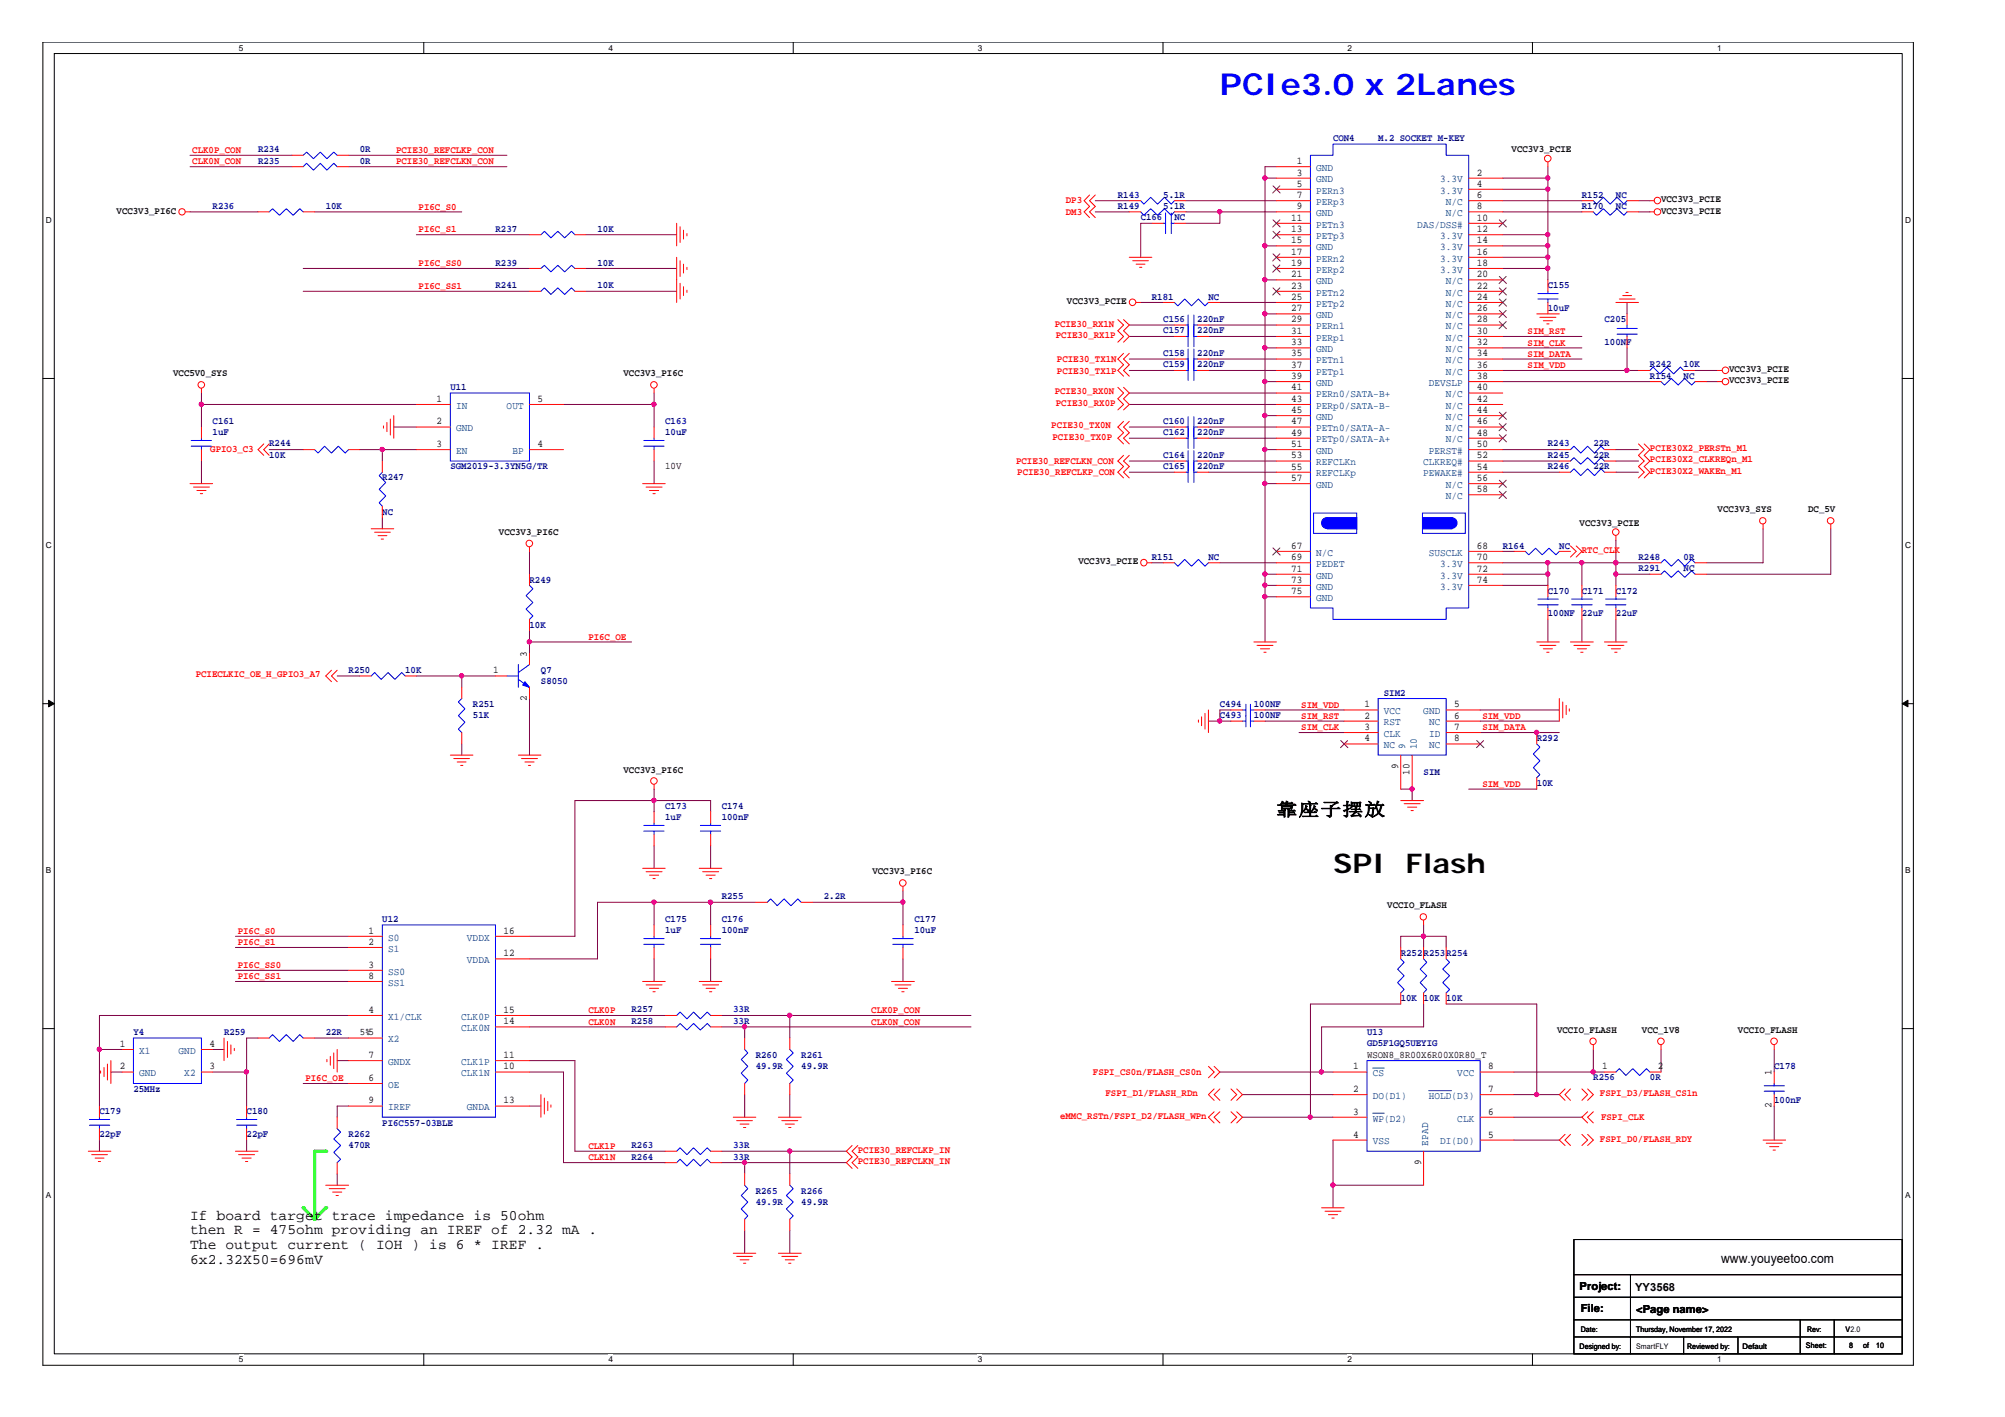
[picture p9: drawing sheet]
<svg xmlns="http://www.w3.org/2000/svg" width="297mm" height="210mm" viewBox="0 0 297 210" stroke-linecap="round" stroke-linejoin="round" font-family="sans-serif">
<path d="M6.3 6.2h277.2v196h-277.1zM8 7.9h273.8v192.6h-273.8z" fill="none" stroke="#000" stroke-width=".15"/>
<g fill="#fff">
<path d="M35.4 6.4h.6v1.4h-.6z"/>
<path d="M35.4 200.7h.6v1.4h-.6z"/>
</g>
<path d="M62.8 6.2v1.7M62.8 200.5v1.7" fill="none" stroke="#000" stroke-width=".15"/>
<g fill="#fff">
<path d="M90.1 6.4h.7v1.4h-.7z"/>
<path d="M90.1 200.7h.7v1.4h-.7z"/>
</g>
<path d="M117.5 6.2v1.7M117.5 200.5v1.7" fill="none" stroke="#000" stroke-width=".15"/>
<g fill="#fff">
<path d="M144.9 6.4h.6v1.4h-.6z"/>
<path d="M144.9 200.7h.6v1.4h-.6z"/>
</g>
<path d="M172.3 6.2v1.7M172.3 200.5v1.7" fill="none" stroke="#000" stroke-width=".15"/>
<g fill="#fff">
<path d="M199.6 6.4h.7v1.4h-.7z"/>
<path d="M199.6 200.7h.7v1.4h-.7z"/>
</g>
<path d="M227 6.2v1.7M227 200.5v1.7" fill="none" stroke="#000" stroke-width=".15"/>
<g fill="#fff">
<path d="M254.4 6.4h.6v1.4h-.6z"/>
<path d="M254.4 200.7h.6v1.4h-.6z"/>
<path d="M6.8 31.9h.8v1.4h-.8z"/>
<path d="M282.2 31.9h.9v1.4h-.9z"/>
<path d="M6.8 80.1h.8v1.4h-.8z"/>
<path d="M282.2 80.1h.9v1.4h-.9z"/>
</g>
<path d="M6.3 56.1h1.7M281.8 56.1h1.7" fill="none" stroke="#000" stroke-width=".15"/>
<g fill="#fff">
<path d="M6.8 128.2h.7v1.4h-.7z"/>
<path d="M282.2 128.2h.8v1.4h-.8z"/>
</g>
<path d="M6.3 104.2h1.7M281.8 104.2h1.7" fill="none" stroke="#000" stroke-width=".15"/>
<path d="M7.2 103.7l.8 .5-.8 .5zM281.8 104.2l.9-.5v1z" fill="#000" stroke="#000" stroke-width=".15"/>
<g fill="#fff">
<path d="M6.8 176.4h.7v1.4h-.7z"/>
<path d="M282.2 176.4h.8v1.4h-.8z"/>
</g>
<path d="M6.3 152.4h1.7M281.8 152.4h1.7" fill="none" stroke="#000" stroke-width=".15"/>
<path d="M46.6 170.5h1.7" fill="none" stroke="#0f0" stroke-width=".47" stroke-dasharray="22.4 22.4"/>
<circle cx="48.3" cy="170.5" r=".23" fill="#0f0" stroke-dasharray="22.4 22.4"/>
<path d="M46.6 170.5v10.1" fill="none" stroke="#0f0" stroke-width=".47" stroke-dasharray="22.4 22.4"/>
<circle cx="46.6" cy="180.6" r=".23" fill="#0f0" stroke-dasharray="22.4 22.4"/>
<path d="M46.6 180.6l1.7-1.7" fill="none" stroke="#0f0" stroke-width=".47" stroke-dasharray="22.4 22.4"/>
<circle cx="48.3" cy="178.9" r=".23" fill="#0f0" stroke-dasharray="22.4 22.4"/>
<path d="M46.6 180.6l-1.7-1.7" fill="none" stroke="#0f0" stroke-width=".47" stroke-dasharray="22.4 22.4"/>
<circle cx="44.9" cy="178.9" r=".23" fill="#0f0" stroke-dasharray="22.4 22.4"/>
<g fill="none" stroke="#800040" stroke-width=".15">
<path d="M28.2 24.7h15.1M28.2 23h15.1M28.2 31.4h10M44.9 39.8h33.5M46.6 31.4h21.8M51.6 23h23.5M51.6 24.7h23.5M61.7 34.8h16.7M86.8 39.8h13.4M86.8 34.8h13.4M162.3 29.7h5M162.3 31.4h5"/>
<path d="M170.6 33.1h-1.6v5M175.7 31.4h5M175.7 29.7h13.4M180.7 31.4v1.7h-5M180.7 31.4h8.4M187.4 26.4h1.7M187.4 36.4h1.7M187.4 26.4v10M187.4 36.4v5.1M189.1 24.7h-1.7v1.7M222.6 39.8h6.7M222.6 38.1h6.7"/>
<path d="M222.6 36.4h6.7M222.6 34.8h6.7M222.6 26.4h6.7M222.6 28h6.7M222.6 29.7h11.8M222.6 31.4h11.8M229.3 24.7v1.7M229.3 38.1v1.7M229.3 36.4v1.7M229.3 34.8v1.6M229.3 26.4v1.6M229.3 28v6.8"/>
<path d="M229.3 39.8v1.7M242.7 29.7h1.7M242.7 31.4h1.7M29.8 59.9v3.4M29.8 58.2v1.7M29.8 59.9h31.9M44.9 43.2h33.5M83.5 59.9h13.4M86.8 43.2h13.4M96.9 59.9v3.4M96.9 58.2v1.7M167.3 59.9h21.8"/>
<path d="M167.3 58.2h21.8M167.3 54.9h6.7M167.3 53.2h6.7M167.3 49.8h6.7M167.3 48.1h6.7M169 44.8h3.3M179 49.8h10.1M179 48.1h10.1M179 53.2h10.1M179 54.9h10.1M180.7 44.8h8.4M187.4 41.5h1.7"/>
<path d="M187.4 46.5h1.7M187.4 51.5h1.7M187.4 56.5h1.7M187.4 41.5v5M187.4 46.5v5M187.4 51.5v5M187.4 56.5v5.1M222.6 53.2h11.8M222.6 51.5h11.8M222.6 49.8h11.8M222.6 54.9h18.4M222.6 56.5h21.8"/>
<path d="M241 54.9h1.7M241 51.5v3.4M241 44.8v1.7M251.1 54.9h3.4M252.8 56.5h1.7M29.8 68.3v3.3M39.9 66.6h5M53.3 66.6h3.3M56.6 66.6h5.1M56.6 76.7v1.6M56.6 66.6v1.7M58.3 63.3h3.4"/>
<path d="M96.9 68.3v3.3M167.3 64.9h6.7M167.3 63.3h6.7M167.3 69.9h6.7M167.3 68.3h6.7M179 69.9h10.1M179 68.3h10.1M179 63.3h10.1M179 64.9h10.1M187.4 61.6h1.7M187.4 66.6h1.7M187.4 71.6h1.7"/>
<path d="M187.4 61.6v5M187.4 66.6v5M187.4 71.6v13.5M222.6 69.9h8.4M222.6 68.3h8.4M222.6 66.6h8.4M239.4 68.3h3.3M239.4 69.9h3.3M239.4 66.6h3.3M261.2 78.3v5.1h-8.4M271.2 78.3v6.8h-18.4M78.4 81.7v3.4"/>
<path d="M78.4 93.4v1.7M78.4 95.1v1.7M78.4 95.1h15.2M170.6 83.4h1.7M180.7 83.4h8.4M187.4 85.1h1.7M187.4 86.7h1.7M187.4 88.4h1.7M187.4 85.1v1.6M187.4 86.7v1.7M187.4 88.4v6.7M222.6 85.1h6.7"/>
<path d="M222.6 83.4h6.7M222.6 81.7h1.7M229.3 83.4v1.7M229.3 85.1v1.6h-6.7M229.3 91.8v3.3M229.3 83.4h5.1M234.4 83.4h5M234.4 91.8v3.3M234.4 83.4v3.3M239.4 80v3.4M239.4 91.8v3.3M239.4 85.1v1.6"/>
<path d="M239.4 83.4v1.7M239.4 83.4h5M239.4 85.1h5M50 100.1h3.3M61.7 100.1h6.7M68.4 110.2v1.7M68.4 100.1v1.7M68.4 100.1h5M78.4 103.5v8.4M96.9 116.9v1.7M96.9 118.6v1.6M96.9 118.6h-11.7v20.1h-6.8"/>
<path d="M96.9 118.6h8.4v1.6M179 106.8h3.4M182.4 105.2h-1.7v1.6M187.4 106.8h11.7M187.4 105.2h11.7M192.4 108.5h6.7M207.5 116.9h1.7v1.7M217.6 116.9h10.1M219.3 108.5h11.7M219.3 106.8h11.7M219.3 105.2h11.7M34.9 138.7h16.7"/>
<path d="M96.9 125.3v3.3M96.9 133.7v3.3M96.9 133.7h-8.4v8.3h-10.1M96.9 133.7h8.4M105.3 133.7h6.7M105.3 125.3v3.3M105.3 133.7v3.3M120.4 133.7h13.4v3.3M133.8 132v1.7M210.9 138.7h3.3v1.6M210.9 137v1.7M210.9 138.7v1.6"/>
<path d="M210.9 138.7h-3.4v1.6M14.7 155.5v8.3M14.7 155.5h3.4M16.4 158.8h1.7M31.5 158.8h5M31.5 155.5h1.7M34.9 140.3h16.7M34.9 143.7h16.7M34.9 145.4h16.7M36.5 158.8v5M38.2 153.8h-1.7v5M46.6 153.8h5"/>
<path d="M50 157.1h1.6M51.6 150.4h-36.9v5.1M78.4 150.4h20.2M78.4 152.1h20.2M78.4 158.8h5.1v13.4h15.1M78.4 157.1h6.8v13.4h13.4M96.9 142v3.4M105.3 142v3.4M106.9 150.4h10.1M106.9 152.1h3.4M110.3 152.1v1.7M110.3 152.1h33.5"/>
<path d="M117 150.4v3.4M117 150.4h26.8M133.8 142v3.4M180.7 158.8h15.1M195.8 158.8h1.7M207.5 148.7h-13.4v16.8M210.9 148.7v3.4h-15.1v6.7M214.2 148.7h13.5v13.5M224.3 158.8h11.8M236.1 158.8h1.6M236.1 155.5v3.3M246.1 155.5v3.3"/>
<path d="M262.8 155.5v3.3M14.7 168.9v1.6M36.5 168.9v1.6M44.9 160.5h6.7M50 173.9v1.7M51.6 163.8h-1.6v1.7M78.4 163.8h1.7M106.9 170.5h10.1M106.9 172.2h3.4M110.3 172.2v1.7M110.3 162.2v3.3M110.3 172.2h15.1"/>
<path d="M117 170.5v3.4M117 162.2v3.3M117 170.5h8.4M184.1 162.2h13.4M184.1 165.5h10M194.1 165.5h3.4M197.5 168.9v10M197.5 175.6h13.4M224.3 162.2h3.4M224.3 165.5h10.1M224.3 168.9h6.7M227.7 162.2h3.3"/>
<path d="M262.8 163.8v5.1M110.3 182.3v3.3M117 182.3v3.3"/>
</g>
<g fill="#f0f" stroke="#f0f" stroke-width=".15">
<circle cx="96.9" cy="59.9" r=".32"/>
<circle cx="29.8" cy="59.9" r=".32"/>
<circle cx="56.6" cy="66.6" r=".32"/>
<circle cx="96.9" cy="118.6" r=".32"/>
<circle cx="14.7" cy="155.4" r=".32"/>
<circle cx="36.5" cy="158.8" r=".32"/>
<circle cx="78.4" cy="95.1" r=".32"/>
<circle cx="133.7" cy="133.6" r=".32"/>
<circle cx="105.3" cy="133.6" r=".32"/>
<circle cx="96.9" cy="133.6" r=".32"/>
<circle cx="68.4" cy="100.1" r=".32"/>
<circle cx="110.3" cy="152.1" r=".32"/>
<circle cx="117" cy="150.4" r=".32"/>
<circle cx="117" cy="170.5" r=".32"/>
<circle cx="110.3" cy="172.2" r=".32"/>
<circle cx="229.3" cy="39.7" r=".32"/>
<circle cx="229.3" cy="38.1" r=".32"/>
<circle cx="229.3" cy="36.4" r=".32"/>
<circle cx="229.3" cy="34.7" r=".32"/>
<circle cx="229.3" cy="26.4" r=".32"/>
<circle cx="229.3" cy="28" r=".32"/>
<circle cx="229.3" cy="85" r=".32"/>
<circle cx="187.4" cy="26.4" r=".32"/>
<circle cx="187.4" cy="41.4" r=".32"/>
<circle cx="187.4" cy="36.4" r=".32"/>
<circle cx="187.4" cy="46.5" r=".32"/>
<circle cx="187.4" cy="51.5" r=".32"/>
<circle cx="187.4" cy="56.5" r=".32"/>
<circle cx="187.4" cy="66.6" r=".32"/>
<circle cx="187.4" cy="61.5" r=".32"/>
<circle cx="187.4" cy="85" r=".32"/>
<circle cx="187.4" cy="71.6" r=".32"/>
<circle cx="187.4" cy="88.4" r=".32"/>
<circle cx="187.4" cy="86.7" r=".32"/>
<circle cx="197.5" cy="175.5" r=".32"/>
<circle cx="194.1" cy="165.5" r=".32"/>
<circle cx="236" cy="158.8" r=".32"/>
<circle cx="195.8" cy="158.8" r=".32"/>
<circle cx="227.6" cy="162.1" r=".32"/>
<circle cx="210.9" cy="138.7" r=".32"/>
<circle cx="239.4" cy="83.3" r=".32"/>
<circle cx="234.3" cy="83.3" r=".32"/>
<circle cx="239.4" cy="85" r=".32"/>
<circle cx="227.6" cy="108.5" r=".32"/>
<circle cx="180.7" cy="106.8" r=".32"/>
<circle cx="209.2" cy="116.9" r=".32"/>
<circle cx="241" cy="54.9" r=".32"/>
<circle cx="180.7" cy="31.4" r=".32"/>
<circle cx="229.3" cy="83.3" r=".32"/>
</g>
<g fill="none" stroke="#f00" stroke-width=".15">
<path d="M27.5 31.4h.7M38.2 31.4h1.7M43.3 23h1.6M43.3 24.7h1.6M44.9 31.4h1.7M50 23h1.6M50 24.7h1.6M78.4 34.8h1.7M78.4 39.8h1.7M85.2 34.8h1.6M85.2 39.8h1.6M100.2 38.1v6.7"/>
<path d="M100.2 33.1v3.3M100.8 38.6v2.4M100.8 33.6v2.3M101.3 39.1v1.3M101.3 34.1v1.3M101.8 39.6v.3M101.8 34.6v.3M161.4 28.9l-.8 .8 .8 .9-.8 .8 .8 .8M162.3 28.9l-.9 .8 .9 .9-.9 .8 .9 .8M167.3 38.1h3.3M167.3 29.7h1.7M167.3 31.4h1.7"/>
<path d="M167.8 38.6h2.3M168.3 39.1h1.3M168.8 39.6h.4M170.6 33.1h1.7M174 33.1h1.7M174 29.7h1.7M174 31.4h1.7M189.1 24.7h5M189.1 26.4h5M189.1 28h5M189.1 29.7h5M189.1 31.4h5"/>
<path d="M189.1 33.1h5M189.1 34.8h5M189.1 36.4h5M189.1 38.1h5M189.1 39.8h5M217.6 26.4h5M217.6 28h5M217.6 29.7h5M217.6 31.4h5M217.6 33.1h5M217.6 34.8h5M217.6 36.4h5"/>
<path d="M217.6 38.1h5M217.6 39.8h5M229.3 24v.7M234.4 29.7h1.7M234.4 31.4h1.7M241 29.7h1.7M241 31.4h1.7M244.4 29.7h.7M244.4 31.4h.7M29.8 57.5v.7M61.7 59.9h5M78.4 59.9h5.1"/>
<path d="M78.4 43.2h1.7M85.2 43.2h1.6M96.9 57.5v.7M100.8 42v2.3M101.3 42.5v1.3M101.8 43v.3M165.6 57.4l.9 .8-.9 .9 .9 .8-.9 .8M165.6 47.3l.9 .8-.9 .9 .9 .8-.9 .9M166.5 57.4l.8 .8-.8 .9 .8 .8-.8 .8M166.5 47.3l.8 .8-.8 .9 .8 .8-.8 .9M166.5 52.3l-.9 .9 .9 .8-.9 .9 .9 .8M167.3 52.3l-.8 .9 .8 .8-.8 .9 .8 .8"/>
<path d="M168.3 44.8h.7M172.3 44.8h1.7M174 53.2h1.7M174 54.9h1.7M174 48.1h1.7M174 49.8h1.7M177.4 53.2h1.6M177.4 54.9h1.6M177.4 48.1h1.6M177.4 49.8h1.6M179 44.8h1.7M189.1 41.5h5"/>
<path d="M189.1 43.2h5M189.1 44.8h5M189.1 46.5h5M189.1 48.1h5M189.1 49.8h5M189.1 51.5h5M189.1 53.2h5M189.1 54.9h5M189.1 56.5h5M189.1 58.2h5M189.1 59.9h5M217.6 51.5h5"/>
<path d="M217.6 53.2h5M217.6 54.9h5M217.6 56.5h5M217.6 58.2h5M217.6 59.9h5M217.6 41.5h5M217.6 43.2h5M217.6 44.8h5M217.6 46.5h5M217.6 48.1h5M217.6 49.8h5M227.7 46.5h3.3"/>
<path d="M228.1 47h2.4M228.6 47.5h1.4M229.2 48h.3M229.3 41.5v1.7M229.3 44.8v1.7M239.4 44.8h3.3M239.9 44.3h2.3M240.4 43.8h1.3M240.9 43.3h.3M241 49.8v1.7M241 46.5v1.6M242.7 54.9h1.7"/>
<path d="M244.4 56.5h1.7M249.4 54.9h1.7M251.1 56.5h1.7M254.5 54.9h.6M254.5 56.5h.6M28.2 71.6h3.3M28.7 72.2h2.3M29.2 72.7h1.3M29.7 73.1h.3M29.8 63.3v1.6M29.8 66.6v1.7M39.1 65.8l-.9 .8 .9 .9"/>
<path d="M39.9 65.8l-.8 .8 .8 .9M44.9 66.6h1.7M51.6 66.6h1.7M55 78.3h3.3M55.5 78.8h2.3M56 79.3h1.3M56.5 79.9h.3M56.6 68.3v1.6M56.6 75v1.7M56.8 63.1v.3M57.3 62.6v1.3M57.8 62.1v2.3"/>
<path d="M58.3 61.6v3.3M61.7 63.3h5M61.7 66.6h5M78.4 66.6h5.1M95.2 71.6h3.4M95.7 72.2h2.4M96.2 72.7h1.4M96.7 73.1h.4M96.9 63.3v1.6M96.9 66.6v1.7M166.5 62.4l-.9 .9 .9 .8-.9 .8 .9 .9M166.5 67.5l-.9 .8 .9 .8-.9 .8 .9 .9"/>
<path d="M167.3 62.4l-.8 .9 .8 .8-.8 .8 .8 .9M167.3 67.5l-.8 .8 .8 .8-.8 .8 .8 .9M174 68.3h1.7M174 69.9h1.7M174 63.3h1.7M174 64.9h1.7M177.4 68.3h1.6M177.4 69.9h1.6M177.4 63.3h1.6M177.4 64.9h1.6M189.1 61.6h5M189.1 63.3h5"/>
<path d="M189.1 64.9h5M189.1 66.6h5M189.1 68.3h5M189.1 69.9h5M189.1 71.6h5M217.6 61.6h5M217.6 63.3h5M217.6 64.9h5M217.6 66.6h5M217.6 68.3h5M217.6 69.9h5M217.6 71.6h5"/>
<path d="M217.6 73.3h5M231 66.6h1.7M231 68.3h1.7M231 69.9h1.7M237.7 66.6h1.7M237.7 68.3h1.7M237.7 69.9h1.7M239.4 79.3v.7M242.7 65.8l.9 .8-.9 .9 .9 .8-.9 .8 .9 .8-.9 .9M243.6 65.8l.8 .8-.8 .9 .8 .8-.8 .8 .8 .8-.8 .9M261.2 77.7v.6M271.2 77.7v.6"/>
<path d="M49.1 99.3l-.8 .8 .8 .9M50 99.3l-.9 .8 .9 .9M78.4 81v.7M78.4 96.8v1.6M78.4 85.1v1.6M78.4 91.8v1.6M170 83.4h.6M172.3 83.4h1.7M179 83.4h1.7M185.8 95.1h3.3M186.2 95.6h2.4M186.7 96.1h1.4"/>
<path d="M187.2 96.6h.4M189.1 81.7h5M189.1 83.4h5M189.1 85.1h5M189.1 86.7h5M189.1 88.4h5M217.6 81.7h5M217.6 83.4h5M217.6 85.1h5M217.6 86.7h5M224.3 81.7h1.7M227.7 95.1h3.3"/>
<path d="M228.1 95.6h2.4M228.6 96.1h1.4M229.2 96.6h.3M229.3 86.7v1.7M229.3 90.1v1.7M231 81.7h1.7M232.7 80.9l.8 .8-.8 .8M232.7 95.1h3.4M233.2 95.6h2.3M233.5 80.9l.9 .8-.9 .8M233.7 96.1h1.3M234.2 96.6h.3"/>
<path d="M234.4 86.7v1.7M234.4 90.1v1.7M237.7 95.1h3.3M238.2 95.6h2.4M238.7 96.1h1.4M239.2 96.6h.4M239.4 86.7v1.7M239.4 90.1v1.7M244.4 85.1h1.7M244.4 83.4h1.7M251.1 85.1h1.7M251.1 83.4h1.7"/>
<path d="M53.3 100.1h1.7M60 100.1h1.7M66.7 111.9h3.4M67.2 112.4h2.4M67.7 112.9h1.3M68.2 113.4h.4M68.4 101.8v1.7M68.4 108.5v1.7M73.4 100.1h1.7M76.8 111.9h3.3M77.3 112.4h2.3M77.8 112.9h1.3"/>
<path d="M78.3 113.4h.3M78.4 101.8v1.7M96.9 116.2v.7M177.5 106.7v.3M178 106.2v1.3M178.5 105.7v2.3M179 105.2v3.3M182.4 106.8h1.7M182.4 105.2h1.7M185.8 106.8h1.6M185.8 105.2h1.6M199.1 105.2h5.1"/>
<path d="M199.1 106.8h5.1M199.1 108.5h5.1M199.1 110.2h5.1M207.5 118.6h3.4M207.5 111.9v5M208 119.1h2.4M208.5 119.6h1.4M209.2 111.9v5M214.2 105.2h5.1M214.2 106.8h5.1M214.2 108.5h5.1M214.2 110.2h5.1"/>
<path d="M227.7 108.5v1.7M227.7 115.2v1.7M231 103.5v3.3M231.5 104v2.4M232 104.5v1.3M232.5 105v.3M51.6 138.7h5M73.4 138.7h5M95.2 128.6h3.4M95.7 129.1h2.4M96.2 129.6h1.4M96.7 130.1h.4"/>
<path d="M96.9 120.2v1.7M96.9 123.6v1.7M96.9 137v1.7M103.6 128.6h3.3M104.1 129.1h2.4M104.6 129.6h1.4M105.1 130.1h.4M105.3 120.2v1.7M105.3 123.6v1.7M105.3 137v1.7M112 133.7h1.7M118.7 133.7h1.7"/>
<path d="M133.8 131.3v.7M133.8 137v1.7M209 120.1h.4M210.9 136.3v.7M14.9 158.6v.4M15.4 158.1v1.4M15.9 157.6v2.4M16.4 157.1v3.4M18.1 155.5h1.7M18.1 158.8h1.7M29.8 158.8h1.7M29.8 155.5h1.7"/>
<path d="M33.2 153.8v3.3M33.7 154.3v2.3M34.2 154.8v1.3M34.7 155.3v.3M38.2 153.8h1.7M44.9 153.8h1.7M48.4 156.9v.4M48.9 156.5v1.3M49.4 156v2.3M50 155.5v3.3M51.6 140.3h5M51.6 143.7h5"/>
<path d="M51.6 150.4h5M51.6 153.8h5M51.6 157.1h5M51.6 145.4h5M73.4 158.8h5M73.4 157.1h5M73.4 142h5M73.4 150.4h5M73.4 152.1h5M95.2 145.4h3.4M95.7 145.9h2.4M96.2 146.4h1.4"/>
<path d="M96.7 146.9h.4M96.9 140.3v1.7M98.6 150.4h1.6M98.6 152.1h1.6M103.6 145.4h3.3M104.1 145.9h2.4M104.6 146.4h1.4M105.1 146.9h.4M105.3 140.3v1.7M105.3 150.4h1.6M105.3 152.1h1.6M110.3 153.8v1.7"/>
<path d="M117 153.8v1.7M132.1 145.4h3.4M132.6 145.9h2.4M133.1 146.4h1.4M133.6 146.9h.3M133.8 140.3v1.7M179 158l.9 .8-.9 .9M179.9 158l.8 .8-.8 .9M197.5 158.8h5M207.5 140.3v1.7M207.5 147.1v1.6M210.9 140.3v1.7"/>
<path d="M210.9 147.1v1.6M214.2 140.3v1.7M214.2 147.1v1.6M219.3 158.8h5M236.1 154.8v.7M237.7 158.8h1.7M244.4 158.8h1.7M246.1 154.8v.7M262.8 154.8v.7M262.8 158.8v1.7M13.1 170.5h3.3M13.6 171h2.3"/>
<path d="M14.1 171.5h1.3M14.6 172.1h.3M14.7 163.8v1.7M14.7 167.2v1.7M34.9 170.5h3.3M35.3 171h2.4M35.9 171.5h1.3M36.4 172.1h.3M36.5 163.8v1.7M36.5 167.2v1.7M48.3 175.6h3.3M48.8 176.1h2.3"/>
<path d="M49.3 176.6h1.3M49.8 177.1h.3M50 165.5v1.7M50 172.2v1.7M51.6 160.5h5M51.6 163.8h5M73.4 163.8h5M80.1 162.2v3.3M80.6 162.7v2.3M81.2 163.2v1.3M81.6 163.7v.3M98.6 172.2h1.6"/>
<path d="M98.6 170.5h1.6M105.3 172.2h1.6M105.3 170.5h1.6M108.6 165.5h3.4M109.1 166h2.4M109.6 166.5h1.4M110.2 167h.3M110.3 173.9v1.7M110.3 160.5v1.7M115.3 165.5h3.4M115.8 166h2.4M116.3 166.5h1.4"/>
<path d="M116.8 167h.4M117 173.9v1.7M117 160.5v1.7M126.2 169.7l-.8 .8 .8 .9-.8 .8 .8 .9M127.1 169.7l-.9 .8 .9 .9-.9 .8 .9 .9M179.9 161.3l-.9 .9 .9 .8M179.9 164.7l-.9 .8 .9 .8M180.7 161.3l-.8 .9 .8 .8M180.7 164.7l-.8 .8 .8 .8M182.4 161.3l.8 .9-.8 .8M182.4 164.7l.8 .8-.8 .8M183.2 161.3l.9 .9-.9 .8"/>
<path d="M183.2 164.7l.9 .8-.9 .8M195.8 178.9h3.3M196.3 179.4h2.4M196.8 179.9h1.4M197.5 165.5h5M197.5 168.9h5M197.5 162.2h5M210.9 170.5v5.1M219.3 168.9h5M219.3 165.5h5M219.3 162.2h5M231.9 161.3l-.9 .9 .9 .8"/>
<path d="M231.9 168l-.9 .9 .9 .8M232.7 161.3l-.8 .9 .8 .8M232.7 168l-.8 .9 .8 .8M234.4 161.3l.8 .9-.8 .8M234.4 168l.8 .9-.8 .8M235.2 161.3l.9 .9-.9 .8M235.2 168l.9 .9-.9 .8M235.2 164.7l-.8 .8 .8 .8M236.1 164.7l-.9 .8 .9 .8M261.2 168.9h3.3M261.7 169.3h2.3M262.2 169.9h1.3"/>
<path d="M262.7 170.4h.3M262.8 162.2v1.6M108.6 185.6h3.4M109.1 186.1h2.4M109.6 186.6h1.4M110.2 187.1h.3M110.3 180.6v1.7M115.3 185.6h3.4M115.8 186.1h2.4M116.3 186.6h1.4M116.8 187.1h.4M117 180.6v1.7"/>
<path d="M197.3 180.4h.4"/>
<circle cx="27" cy="31.4" r=".47"/>
<circle cx="229.3" cy="23.5" r=".49"/>
<circle cx="245.6" cy="29.7" r=".49"/>
<circle cx="245.6" cy="31.4" r=".48"/>
<circle cx="29.8" cy="57" r=".49"/>
<circle cx="96.9" cy="57" r=".49"/>
<circle cx="167.8" cy="44.8" r=".49"/>
<circle cx="255.6" cy="54.9" r=".49"/>
<circle cx="255.6" cy="56.5" r=".48"/>
<circle cx="239.4" cy="78.8" r=".49"/>
<circle cx="261.1" cy="77.1" r=".47"/>
<circle cx="271.2" cy="77.1" r=".48"/>
<circle cx="78.4" cy="80.5" r=".49"/>
<circle cx="169.4" cy="83.3" r=".48"/>
<circle cx="96.9" cy="115.7" r=".49"/>
<circle cx="133.8" cy="130.8" r=".49"/>
<circle cx="210.9" cy="135.8" r=".47"/>
<circle cx="236" cy="154.3" r=".48"/>
<circle cx="246.1" cy="154.3" r=".49"/>
<circle cx="262.8" cy="154.3" r=".49"/>
</g>
<path d="M233.2 183.6h48.6v16.9h-48.6zM233.2 188.8h48.6M233.2 192.2h48.6M233.2 195.5h48.6M233.2 198h48.6M241.6 188.8v11.7M249.4 198v2.5M257.5 198v2.5M266.7 195.5v5M271.7 195.5v5" fill="none" stroke="#000" stroke-width=".15"/>
<g fill="none" stroke="#00f" stroke-width=".15">
<path d="M39.9 31.4l.5-.5 1 1 1-1 1 1 1-1 .5 .5M44.9 23l.5-.5 1 1 1.1-1 .9 1 1-1 .6 .5M44.9 24.7l.5-.5 1 1 1.1-1 .9 1 1-1 .6 .5M80.1 34.8l.5-.5 1 .9 1-.9 1.1 .9 1-.9 .5 .5M80.1 39.8l.5-.5 1 1 1-1 1.1 1 1-1 .5 .5M169 29.7l.5 .5 1-1 1 1 1-1 1 1 .5-.5M169 31.4l.5 .5 1-1 1 1 1-1 1 1 .5-.5M172.3 33.1h.4M172.7 31.6v3M173.5 31.6v3M173.5 33.1h.5M194.1 23h3.4v-1.6h16.7v1.6h3.4v67.1h-3.4v1.7h-16.7v-1.7h-3.4z"/>
<path d="M236.1 29.7l.4 .5 1-1 1 1 1.1-1 1 1 .4-.5M236.1 31.4l.4 .5 1-1 1 1 1.1-1 1 1 .4-.5M66.7 58.2h11.7v10.1h-11.7zM80.1 43.2l.5-.6 1 1 1-1 1.1 1 1-1 .5 .6M174 44.8l.5 .5 1-1 1 1 1-1 1 1 .5-.5M175.7 53.2h.3M175.7 54.9h.3M175.7 48.1h.3M175.7 49.8h.3M176 51.7v3M176 53.4v3M176 46.7v3"/>
<path d="M176 48.3v3.1M176.9 51.7v3M176.9 53.4v3M176.9 46.7v3M176.9 48.3v3.1M176.9 53.2h.5M176.9 54.9h.5M176.9 48.1h.5M176.9 49.8h.5M227.8 44.3h3M227.8 43.5h3M229.3 43.2v.3"/>
<path d="M229.3 44.3v.5M239.6 48.7h3M239.6 49.5h3M241 49.5v.3M241 48.1v.6M244.4 54.9l.5-.5 1 1 1-1 1 1 1.1-1 .4 .5M246.1 56.5l.5 .5 1-.9 1 .9 1-.9 1 .9 .5-.5M28.3 66.1h3M28.3 65.2h3M29.8 64.9v.3M29.8 66.1v.5M46.6 66.6l.5 .5 1-1 1 1 1-1 1 1 .5-.5"/>
<path d="M56.6 69.9l-.4 .6 .9 1-.9 1 .9 1-.9 1 .4 .5M95.4 66.1h3M95.4 65.2h3M96.9 64.9v.3M96.9 66.1v.5M175.7 68.3h.3M175.7 69.9h.3M175.7 63.3h.3M175.7 64.9h.3M176 66.8v3M176 68.5v3M176 61.7v3"/>
<path d="M176 63.4v3M176.9 66.8v3M176.9 68.5v3M176.9 61.7v3M176.9 63.4v3M176.9 68.3h.5M176.9 69.9h.5M176.9 63.3h.5M176.9 64.9h.5M194.6 76h6.4v3h-6.4zM210.7 76h6.4v3h-6.4zM232.7 66.6l.5-.5 1 1 1-1 1 1 1-1 .5 .5"/>
<path d="M232.7 68.3l.5-.5 1 1 1-1 1 1 1-1 .5 .5M232.7 69.9l.5-.5 1 1.1 1-1.1 1 1.1 1-1.1 .5 .5M76.8 98.4v3.4M78.4 98.4l-1.6 1.2M78.4 86.7l.6 .5-1.1 1 1.1 1.1-1.1 .9 1.1 1-.6 .6M174 83.4l.5 .5 1-1 1 1 1-1 1 1 .5-.5M226 81.7l.5 .5 1-1 1 1 1-1 1 1 .5-.5M227.8 89.6h3M227.8 88.7h3M229.3 88.4v.3M229.3 89.6v.5M232.8 89.6h3.1"/>
<path d="M232.8 88.7h3.1M234.4 88.4v.3M234.4 89.6v.5M237.9 89.6h3M237.9 88.7h3M239.4 88.4v.3M239.4 89.6v.5M246.1 85.1l.5-.5 1 .9 1-.9 1 .9 1-.9 .5 .5M246.1 83.4l.5-.5 1 1 1-1 1 1 1-1 .5 .5M55 100.1l.5-.5 1 1 1-1 1 1 1-1 .5 .5M68.4 103.5l-.5 .5 1 1-1 1 1 1-1 1 .5 .5M75.1 100.1h1.7"/>
<path d="M76.8 100.6l1.6 1.2M184.1 106.8h.5M184.1 105.2h.5M184.6 104.3v3.4M185.3 104.3v3.4M185.3 106.8h.5M185.3 105.2h.5M204.2 103.5h10v8.4h-10zM227.7 110.2l.4 .5-.9 1 .9 1-.9 1 .9 1-.4 .5M56.6 137h16.8v28.5h-16.8zM95.4 123.1h3M95.4 122.3h3"/>
<path d="M95.4 139.9h3M95.4 139h3M96.9 121.9v.4M96.9 123.1v.5M96.9 138.7v.3M96.9 139.9v.4M103.8 123.1h3M103.8 122.3h3M103.8 139.9h3M103.8 139h3M105.3 121.9v.4M105.3 123.1v.5"/>
<path d="M105.3 138.7v.3M105.3 139.9v.4M113.7 133.7l.5-.5 .9 1 1.1-1 1 1 1-1 .5 .5M132.2 139.9h3.1M132.2 139h3.1M133.8 138.7v.3M133.8 139.9v.4M19.8 153.8h10v6.7h-10zM39.9 153.8l.5-.5 1 1 1-1 1 1 1-1 .5 .5M100.2 150.4l.6-.5 1 1 .9-1 1.1 1 1-1 .5 .5M100.2 152.1l.6-.5 1 1 .9-1 1.1 1 1-1 .5 .5M110.3 155.5l.5 .5-1 .9 1 1.1-1 1 1 1-.5 .5"/>
<path d="M117 155.5l.5 .5-1 .9 1 1.1-1 1 1 1-.5 .5M202.5 157.1h16.8v13.4h-16.8zM207.5 142l.5 .6-.9 1 .9 .9-.9 1.1 .9 1-.5 .5M210.9 142l.5 .6-1 1 1 .9-1 1.1 1 1-.5 .5M214.2 142l.6 .6-1.1 1 1.1 .9-1.1 1.1 1.1 1-.6 .5M239.4 158.8l.5-.5 1 1 1-1 1 1 1-1 .5 .5M13.3 166.7h3M13.3 165.8h3M14.7 165.5v.3M14.7 166.7v.5M35.1 166.7h3M35.1 165.8h3"/>
<path d="M36.5 165.5v.3M36.5 166.7v.5M50 167.2l.5 .5-1.1 1 1.1 1-1.1 1 1.1 1-.5 .5M100.2 172.2l.6-.5 1 1 .9-1 1.1 1 1-1 .5 .5M100.2 170.5l.6-.5 1 1 .9-1 1.1 1 1-1 .5 .5M110.3 175.6l.5 .5-1 1 1 1-1 1 1 1-.5 .5M117 175.6l.5 .5-1 1 1 1-1 1 1 1-.5 .5M261.4 161.6h3M261.4 160.8h3M262.8 160.5v.3M262.8 161.6v.6"/>
</g>
<g fill="#00f" stroke="#00f" stroke-width=".15">
<path d="M196.6 76.7h4.4v1.6h-4.4z" fill-rule="evenodd"/>
<path d="M210.7 76.7h4.4v1.6h-4.4z" fill-rule="evenodd"/>
<path d="M77.8 101l.6 .8-1-.3z" fill-rule="evenodd"/>
<circle cx="196.6" cy="77.5" r=".82"/>
<circle cx="215.1" cy="77.5" r=".81"/>
</g>
<g fill="none" stroke="#804000" stroke-width=".15">
<path d="M188.6 27.5l1.1 1.1M188.6 32.6l1.1 1M188.6 34.3l1.1 1M188.6 37.6l1.1 1.1M188.6 39.3l1.1 1M189.6 27.5l-1 1.1M189.6 32.6l-1 1M189.6 34.3l-1 1M189.6 37.6l-1 1.1M189.6 39.3l-1 1M222.1 32.6l1.1 1M223.1 32.6l-1 1"/>
<path d="M188.6 42.6l1.1 1.1M189.6 42.6l-1 1.1M222.1 41l1.1 1M222.1 42.6l1.1 1.1M222.1 44.3l1.1 1.1M222.1 46l1.1 1M222.1 47.6l1.1 1.1M223.1 41l-1 1M223.1 42.6l-1 1.1M223.1 44.3l-1 1.1M223.1 46l-1 1M223.1 47.6l-1 1.1"/>
<path d="M222.1 61.1l1.1 1M222.1 62.8l1.1 1M222.1 64.4l1.1 1.1M222.1 71.1l1.1 1.1M222.1 72.8l1.1 1M223.1 61.1l-1 1M223.1 62.8l-1 1M223.1 64.4l-1 1.1M223.1 71.1l-1 1.1M223.1 72.8l-1 1M188.6 81.2l1.1 1M189.6 81.2l-1 1"/>
<path d="M198.6 109.7l1.1 1.1M199.6 109.7l-1 1.1M218.8 109.7l1 1.1M219.8 109.7l-1.1 1.1"/>
</g>
<path d="M203.4 158.2h1.7M203.4 164.9h1.7M211.7 161.6h3.4" fill="none" stroke="#004080" stroke-width=".15"/>
<text font-size="4.5" fill="#00f" x="180.7" y="14.1">PCIe3.0x 2Lanes</text>
<text font-size="4" x="197.5" y="129.3">SPI Flash</text>
<text font-size="2.7" x="189.1" y="120.8">靠座子摆放</text>
<g font-size="2.2">
<text x="28.2" y="180.7">If board target trace impedance is 50ohm</text>
<text x="28.2" y="182.9">then R = 475ohm providing an IREF of 2.32 mA .</text>
<text x="28.2" y="185">The output current ( IOH ) is 6 * IREF .</text>
<text x="28.2" y="187.2">6x2.32X50=696mV</text>
</g>
<text font-size="2" x="255" y="187.1">www.youyeetoo.com</text>
<g font-size="1.7">
<text x="234" y="191">Project:</text>
<text x="242.2" y="191.2">YY3568</text>
<text x="234.2" y="194.4">File:</text>
<text x="242.4" y="194.5">&lt;Page name&gt;</text>
</g>
<g font-size="1.5" fill="#f00">
<text x="28.5" y="22.7">CLK0P_CON</text>
<text x="58.7" y="22.7">PCIE30_REFCLKP_CON</text>
<text x="28.5" y="24.4">CLK0N_CON</text>
<text x="58.7" y="24.4">PCIE30_REFCLKN_CON</text>
<text x="62" y="31">PI6C_S0</text>
<text x="62" y="34.4">PI6C_S1</text>
<text x="157.9" y="30.1">DP3</text>
<text x="157.9" y="31.8">DM3</text>
<text x="62" y="39.4">PI6C_SS0</text>
<text x="62" y="42.8">PI6C_SS1</text>
<text x="156.3" y="48.4">PCIE30_RX1N</text>
<text x="156.4" y="50.1">PCIE30_RX1P</text>
<text x="156.6" y="53.6">PCIE30_TX1N</text>
<text x="226.3" y="52.8">SIM_DATA</text>
<text x="226.3" y="51.2">SIM_CLK</text>
<text x="226.3" y="49.5">SIM_RST</text>
<text x="156.3" y="58.4">PCIE30_RX0N</text>
<text x="156.6" y="55.4">PCIE30_TX1P</text>
<text x="226.3" y="54.5">SIM_VDD</text>
<text x="155.7" y="63.5">PCIE30_TX0N</text>
<text x="155.9" y="65.2">PCIE30_TX0P</text>
<text x="156.4" y="60.1">PCIE30_RX0P</text>
<text x="31.2" y="67">GPIO3_C3</text>
<text x="150.5" y="68.7">PCIE30_REFCLKN_CON</text>
<text x="150.7" y="70.3">PCIE30_REFCLKP_CON</text>
<text x="244.4" y="68.5">PCIE30X2_CLKREQn_M1</text>
<text x="244.4" y="70.2">PCIE30X2_WAKEn_M1</text>
<text x="244.4" y="66.8">PCIE30X2_PERSTn_M1</text>
<text x="234.4" y="81.9">RTC_CLK</text>
<text x="87.2" y="94.8">PI6C_OE</text>
<text x="29" y="100.3">PCIECLKIC_OE_H_GPIO3_A7</text>
<text x="192.8" y="106.5">SIM_RST</text>
<text x="192.8" y="104.8">SIM_VDD</text>
<text x="219.6" y="106.5">SIM_VDD</text>
<text x="192.8" y="108.2">SIM_CLK</text>
<text x="219.6" y="108.2">SIM_DATA</text>
<text x="219.6" y="116.6">SIM_VDD</text>
<text x="35.2" y="138.4">PI6C_S0</text>
<text x="35.2" y="140">PI6C_S1</text>
<text x="35.2" y="143.4">PI6C_SS0</text>
<text x="35.2" y="145">PI6C_SS1</text>
<text x="87.2" y="150.1">CLK0P</text>
<text x="87.2" y="151.8">CLK0N</text>
<text x="129.1" y="151.8">CLK0N_CON</text>
<text x="129.1" y="150.1">CLK0P_CON</text>
<text x="45.3" y="160.2">PI6C_OE</text>
<text x="161.9" y="159.2">FSPI_CS0n/FLASH_CS0n</text>
<text x="157.1" y="165.7">eMMC_RSTn/FSPI_D2/FLASH_WPn</text>
<text x="163.8" y="162.4">FSPI_D1/FLASH_RDn</text>
<text x="237" y="162.4">FSPI_D3/FLASH_CS1n</text>
<text x="237.2" y="165.9">FSPI_CLK</text>
<text x="87.2" y="171.9">CLK1N</text>
<text x="87.2" y="170.2">CLK1P</text>
<text x="127.1" y="170.7">PCIE30_REFCLKP_IN</text>
<text x="127.1" y="172.4">PCIE30_REFCLKN_IN</text>
<text x="237" y="169.1">FSPI_D0/FLASH_RDY</text>
</g>
<g font-size="1.5" fill="#000080">
<text x="38.2" y="22.6">R234</text>
<text x="53.3" y="22.6">0R</text>
<text x="197.5" y="20.9">CON4</text>
<text x="204.2" y="20.9">M.2 SOCKET M-KEY</text>
<text x="38.2" y="24.2">R235</text>
<text x="53.3" y="24.2">0R</text>
<text x="165.6" y="29.3">R143</text>
<text x="172.3" y="29.3">5.1R</text>
<text x="234.4" y="29.3">R152</text>
<text x="239.4" y="29.3">NC</text>
<text x="31.5" y="31">R236</text>
<text x="48.3" y="31">10K</text>
<text x="73.4" y="34.3">R237</text>
<text x="88.5" y="34.3">10K</text>
<text x="165.6" y="31">R149</text>
<text x="169" y="32.6">C166</text>
<text x="172.3" y="31">5.1R</text>
<text x="174" y="32.6">NC</text>
<text x="234.4" y="31">R170</text>
<text x="239.4" y="31">NC</text>
<text x="73.4" y="39.3">R239</text>
<text x="88.5" y="39.3">10K</text>
<text x="73.4" y="42.7">R241</text>
<text x="88.5" y="42.7">10K</text>
<text x="170.6" y="44.4">R181</text>
<text x="172.3" y="47.7">C156</text>
<text x="177.4" y="47.7">220nF</text>
<text x="179" y="44.4">NC</text>
<text x="229.3" y="42.7">C155</text>
<text x="229.3" y="46">10uF</text>
<text x="237.7" y="47.7">C205</text>
<text x="172.3" y="52.8">C158</text>
<text x="172.3" y="49.4">C157</text>
<text x="177.4" y="52.8">220nF</text>
<text x="177.4" y="49.4">220nF</text>
<text x="237.7" y="51.1">100NF</text>
<text x="66.7" y="57.8">U11</text>
<text x="172.3" y="54.4">C159</text>
<text x="177.4" y="54.4">220nF</text>
<text x="244.4" y="54.4">R242</text>
<text x="244.4" y="56.1">R154</text>
<text x="249.4" y="54.4">10K</text>
<text x="249.4" y="56.1">NC</text>
<text x="31.5" y="62.8">C161</text>
<text x="31.5" y="64.5">1uF</text>
<text x="98.6" y="62.8">C163</text>
<text x="98.6" y="64.5">10uF</text>
<text x="172.3" y="62.8">C160</text>
<text x="172.3" y="64.5">C162</text>
<text x="177.4" y="62.8">220nF</text>
<text x="177.4" y="64.5">220nF</text>
<text x="39.9" y="66.1">R244</text>
<text x="39.9" y="67.8">10K</text>
<text x="56.6" y="71.2">R247</text>
<text x="66.7" y="69.5">SGM2019-3.3YN5G/TR</text>
<text x="172.3" y="67.8">C164</text>
<text x="172.3" y="69.5">C165</text>
<text x="177.4" y="67.8">220nF</text>
<text x="177.4" y="69.5">220nF</text>
<text x="229.3" y="66.1">R243</text>
<text x="229.3" y="67.8">R245</text>
<text x="229.3" y="69.5">R246</text>
<text x="236.1" y="66.1">22R</text>
<text x="236.1" y="67.8">22R</text>
<text x="236.1" y="69.5">22R</text>
<text x="56.6" y="76.2">NC</text>
<text x="170.6" y="82.9">R151</text>
<text x="179" y="82.9">NC</text>
<text x="222.6" y="81.3">R164</text>
<text x="231" y="81.3">NC</text>
<text x="242.7" y="82.9">R248</text>
<text x="249.4" y="82.9">0R</text>
<text x="78.4" y="86.3">R249</text>
<text x="229.3" y="87.9">C170</text>
<text x="234.4" y="87.9">C171</text>
<text x="239.4" y="87.9">C172</text>
<text x="242.7" y="84.6">R291</text>
<text x="249.4" y="84.6">NC</text>
<text x="78.4" y="93">10K</text>
<text x="229.3" y="91.3">100NF 22uF</text>
<text x="239.4" y="91.3">22uF</text>
<text x="51.6" y="99.7">R250</text>
<text x="60" y="99.7">10K</text>
<text x="80.1" y="99.7">Q7</text>
<text x="80.1" y="101.4">S8050</text>
<text x="70.1" y="104.7">R251</text>
<text x="70.1" y="106.4">51K</text>
<text x="180.7" y="106.4">C493</text>
<text x="180.7" y="104.7">C494</text>
<text x="185.8" y="106.4">100NF</text>
<text x="185.8" y="104.7">100NF</text>
<text x="205" y="103.1">SIM2</text>
<text x="227.7" y="109.7">R292</text>
<text x="98.6" y="119.8">C173</text>
<text x="106.9" y="119.8">C174</text>
<text x="210.9" y="114.8">SIM</text>
<text x="227.7" y="116.4">10K</text>
<text x="98.6" y="121.5">1uF</text>
<text x="106.9" y="121.5">100nF</text>
<text x="56.6" y="136.6">U12</text>
<text x="98.6" y="136.6">C175</text>
<text x="106.9" y="136.6">C176</text>
<text x="106.9" y="133.2">R255</text>
<text x="122" y="133.2">2.2R</text>
<text x="135.5" y="136.6">C177</text>
<text x="98.6" y="138.2">1uF</text>
<text x="106.9" y="138.2">100nF</text>
<text x="135.5" y="138.2">10uF</text>
<text x="207.5" y="141.6">R252R253R254</text>
<text x="93.6" y="150">R257</text>
<text x="108.6" y="150">33R</text>
<text x="207.5" y="148.3">10K 10K 10K</text>
<text x="19.8" y="153.3">Y4</text>
<text x="33.2" y="153.3">R259</text>
<text x="48.3" y="153.3">22R</text>
<text x="93.6" y="151.7">R258</text>
<text x="108.6" y="151.7">33R</text>
<text x="202.5" y="153.3">U13</text>
<text x="202.5" y="155">GD5F1GQ5UEYIG</text>
<text x="19.8" y="161.7">25MHz</text>
<text x="112" y="156.7">R260</text>
<text x="112" y="158.3">49.9R</text>
<text x="118.7" y="156.7">R261</text>
<text x="118.7" y="158.3">49.9R</text>
<text x="236.1" y="160">R256</text>
<text x="244.4" y="160">0R</text>
<text x="262.8" y="158.3">C178</text>
<text x="14.7" y="165.1">C179</text>
<text x="36.5" y="165.1">C180</text>
<text x="56.6" y="166.7">PI6C557-03BLE</text>
<text x="262.8" y="163.4">100nF</text>
<text x="14.7" y="168.4">22pF</text>
<text x="36.5" y="168.4">22pF</text>
<text x="51.6" y="168.4">R262</text>
<text x="51.6" y="170.1">470R</text>
<text x="93.6" y="171.8">R264</text>
<text x="93.6" y="170.1">R263</text>
<text x="108.6" y="171.8">33R</text>
<text x="108.6" y="170.1">33R</text>
<text x="112" y="176.8">R265</text>
<text x="112" y="178.5">49.9R</text>
<text x="118.7" y="176.8">R266</text>
<text x="118.7" y="178.5">49.9R</text>
</g>
<g font-size="1.5">
<text x="223.9" y="22.6">VCC3V3_PCIE</text>
<text x="192.1" y="24.3">1</text>
<text x="192.1" y="26">3</text>
<text x="192.1" y="27.7">5</text>
<text x="192.1" y="29.4">7</text>
<text x="218.8" y="26">2</text>
<text x="218.8" y="27.7">4</text>
<text x="218.8" y="29.4">6</text>
<text x="246.1" y="29.9">VCC3V3_PCIE</text>
<text x="17.3" y="31.6">VCC3V3_PI6C</text>
<text x="191.3" y="32.7">11</text>
<text x="191.3" y="34.4">13</text>
<text x="192.1" y="31">9</text>
<text x="218.8" y="31">8</text>
<text x="218.8" y="34.4">12</text>
<text x="218.8" y="32.7">10</text>
<text x="246.1" y="31.6">VCC3V3_PCIE</text>
<text x="191.3" y="41.1">21</text>
<text x="191.3" y="36">15</text>
<text x="191.3" y="37.7">17</text>
<text x="191.3" y="39.4">19</text>
<text x="218.8" y="41.1">20</text>
<text x="218.8" y="36">14</text>
<text x="218.8" y="37.7">16</text>
<text x="218.8" y="39.4">18</text>
<text x="158.1" y="45">VCC3V3_PCIE</text>
<text x="191.3" y="42.8">23</text>
<text x="191.3" y="44.4">25</text>
<text x="191.3" y="46.1">27</text>
<text x="191.3" y="47.8">29</text>
<text x="218.8" y="42.8">22</text>
<text x="218.8" y="44.4">24</text>
<text x="218.8" y="46.1">26</text>
<text x="218.8" y="47.8">28</text>
<text x="191.3" y="49.5">31</text>
<text x="191.3" y="51.2">33</text>
<text x="191.3" y="52.8">35</text>
<text x="218.8" y="51.2">32</text>
<text x="218.8" y="52.8">34</text>
<text x="218.8" y="49.5">30</text>
<text x="25.7" y="55.8">VCC5V0_SYS</text>
<text x="64.7" y="59.5">1</text>
<text x="79.6" y="59.5">5</text>
<text x="92.4" y="55.8">VCC3V3_PI6C</text>
<text x="191.3" y="54.5">37</text>
<text x="191.3" y="56.1">39</text>
<text x="191.3" y="57.8">41</text>
<text x="191.3" y="59.5">43</text>
<text x="218.8" y="54.5">36</text>
<text x="218.8" y="57.8">40</text>
<text x="218.8" y="59.5">42</text>
<text x="218.8" y="56.1">38</text>
<text x="256.2" y="55.1">VCC3V3_PCIE</text>
<text x="256.2" y="56.8">VCC3V3_PCIE</text>
<text x="64.7" y="62.9">2</text>
<text x="191.3" y="61.2">45</text>
<text x="191.3" y="62.9">47</text>
<text x="191.3" y="64.5">49</text>
<text x="218.8" y="61.2">44</text>
<text x="218.8" y="62.9">46</text>
<text x="218.8" y="64.5">48</text>
<text x="64.7" y="66.2">3</text>
<text x="79.6" y="66.2">4</text>
<text x="98.6" y="69.5">10V</text>
<text x="191.3" y="66.2">51</text>
<text x="191.3" y="67.9">53</text>
<text x="191.3" y="69.6">55</text>
<text x="191.3" y="71.3">57</text>
<text x="218.8" y="71.3">56</text>
<text x="218.8" y="66.2">50</text>
<text x="218.8" y="67.9">52</text>
<text x="218.8" y="69.6">54</text>
<text x="218.8" y="72.9">58</text>
<text x="234" y="77.9">VCC3V3_PCIE</text>
<text x="254.5" y="75.9">VCC3V3_SYS</text>
<text x="267.9" y="75.9">DC_5V</text>
<text x="73.9" y="79.2">VCC3V3_PI6C</text>
<text x="159.8" y="83.6">VCC3V3_PCIE</text>
<text x="191.3" y="81.3">67</text>
<text x="191.3" y="83">69</text>
<text x="218.8" y="83">70</text>
<text x="218.8" y="81.3">68</text>
<text x="191.3" y="84.7">71</text>
<text x="191.3" y="86.3">73</text>
<text x="191.3" y="88">75</text>
<text x="218.8" y="84.7">72</text>
<text x="218.8" y="86.3">74</text>
<text x="73.1" y="99.8">1</text>
<text x="78.1" y="97.3" transform="rotate(-90 78.1 97.3)">3</text>
<text x="78.1" y="103.9" transform="rotate(-90 78.1 103.9)">2</text>
<text x="202.1" y="104.8">1</text>
<text x="202.1" y="106.4">2</text>
<text x="215.4" y="104.8">5</text>
<text x="215.4" y="106.4">6</text>
<text x="202.1" y="108.1">3</text>
<text x="202.1" y="109.8">4</text>
<text x="207.1" y="113.9" transform="rotate(-90 207.1 113.9)">9</text>
<text x="215.4" y="108.1">7</text>
<text x="215.4" y="109.8">8</text>
<text x="92.4" y="114.4">VCC3V3_PI6C</text>
<text x="208.8" y="114.7" transform="rotate(-90 208.8 114.7)">10</text>
<text x="129.2" y="129.5">VCC3V3_PI6C</text>
<text x="205.5" y="134.5">VCCIO_FLASH</text>
<text x="54.6" y="138.3">1</text>
<text x="54.6" y="140">2</text>
<text x="54.6" y="143.4">3</text>
<text x="74.6" y="138.3">16</text>
<text x="74.6" y="141.7">12</text>
<text x="54.6" y="145">8</text>
<text x="17.7" y="155.1">1</text>
<text x="31" y="155.1">4</text>
<text x="53.3" y="153.3">5%5</text>
<text x="54.6" y="150">4</text>
<text x="74.6" y="150">15</text>
<text x="74.6" y="151.7">14</text>
<text x="230.7" y="153">VCCIO_FLASH</text>
<text x="243.2" y="153">VCC_1V8</text>
<text x="257.5" y="153">VCCIO_FLASH</text>
<text x="17.7" y="158.4">2</text>
<text x="31" y="158.4">3</text>
<text x="54.6" y="156.7">7</text>
<text x="54.6" y="160.1">6</text>
<text x="74.6" y="158.4">10</text>
<text x="74.6" y="156.7">11</text>
<text x="200.5" y="161.8">2</text>
<text x="200.5" y="158.4">1</text>
<text x="202.5" y="156.7">WSON8_8R00X6R00X0R80_T</text>
<text x="220.5" y="161.8">7</text>
<text x="220.5" y="158.4">8</text>
<text x="237.4" y="158.4">1</text>
<text x="245.6" y="158.4">2</text>
<text x="262.5" y="159.3" transform="rotate(-90 262.5 159.3)">1</text>
<text x="54.6" y="163.5">9</text>
<text x="74.6" y="163.5">13</text>
<text x="200.5" y="165.1">3</text>
<text x="220.5" y="165.1">6</text>
<text x="262.5" y="164.2" transform="rotate(-90 262.5 164.2)">2</text>
<text x="200.5" y="168.5">4</text>
<text x="210.5" y="172.6" transform="rotate(-90 210.5 172.6)">9</text>
<text x="220.5" y="168.5">5</text>
</g>
<g font-size="1.5" fill="#004080">
<text x="195" y="25.3">GND</text>
<text x="195" y="27">GND</text>
<text x="195" y="28.7">PERn3</text>
<text x="213.4" y="27">3.3V</text>
<text x="213.4" y="28.7">3.3V</text>
<text x="195" y="30.4">PERp3</text>
<text x="195" y="32">GND</text>
<text x="195" y="33.7">PETn3</text>
<text x="195" y="35.4">PETp3</text>
<text x="210" y="33.7">DAS/DSS#</text>
<text x="213.4" y="35.4">3.3V</text>
<text x="214.2" y="30.4">N/C</text>
<text x="214.2" y="32">N/C</text>
<text x="195" y="37.1">GND</text>
<text x="195" y="38.7">PERn2</text>
<text x="195" y="40.4">PERp2</text>
<text x="213.4" y="37.1">3.3V</text>
<text x="213.4" y="38.7">3.3V</text>
<text x="213.4" y="40.4">3.3V</text>
<text x="195" y="42.1">GND</text>
<text x="195" y="43.8">PETn2</text>
<text x="195" y="45.4">PETp2</text>
<text x="195" y="47.1">GND</text>
<text x="214.2" y="42.1">N/C</text>
<text x="214.2" y="43.8">N/C</text>
<text x="214.2" y="45.4">N/C</text>
<text x="214.2" y="47.1">N/C</text>
<text x="195" y="48.8">PERn1</text>
<text x="195" y="50.5">PERp1</text>
<text x="195" y="52.2">GND</text>
<text x="195" y="53.8">PETn1</text>
<text x="214.2" y="52.2">N/C</text>
<text x="214.2" y="53.8">N/C</text>
<text x="214.2" y="48.8">N/C</text>
<text x="214.2" y="50.5">N/C</text>
<text x="195" y="55.5">PETp1</text>
<text x="195" y="57.2">GND</text>
<text x="195" y="58.9">PERn0/SATA-B+</text>
<text x="211.7" y="57.2">DEVSLP</text>
<text x="214.2" y="55.5">N/C</text>
<text x="214.2" y="58.9">N/C</text>
<text x="67.6" y="60.6">IN</text>
<text x="67.6" y="63.9">GND</text>
<text x="75.1" y="60.6">OUT</text>
<text x="195" y="60.6">PERp0/SATA-B-</text>
<text x="195" y="62.2">GND</text>
<text x="195" y="63.9">PETn0/SATA-A-</text>
<text x="195" y="65.5">PETp0/SATA-A+</text>
<text x="214.2" y="60.6">N/C</text>
<text x="214.2" y="62.2">N/C</text>
<text x="214.2" y="63.9">N/C</text>
<text x="214.2" y="65.5">N/C</text>
<text x="67.6" y="67.2">EN</text>
<text x="75.9" y="67.2">BP</text>
<text x="195" y="67.2">GND</text>
<text x="195" y="68.9">REFCLKn</text>
<text x="195" y="70.6">REFCLKp</text>
<text x="210.8" y="68.9">CLKREQ#</text>
<text x="210.8" y="70.6">PEWAKE#</text>
<text x="211.7" y="67.2">PERST#</text>
<text x="195" y="72.3">GND</text>
<text x="214.2" y="72.3">N/C</text>
<text x="214.2" y="73.9">N/C</text>
<text x="195" y="82.3">N/C</text>
<text x="211.7" y="82.3">SUSCLK</text>
<text x="195" y="84">PEDET</text>
<text x="195" y="85.7">GND</text>
<text x="195" y="87.3">GND</text>
<text x="195" y="89">GND</text>
<text x="213.4" y="84">3.3V</text>
<text x="213.4" y="85.7">3.3V</text>
<text x="213.4" y="87.3">3.3V</text>
<text x="205" y="105.8">VCC</text>
<text x="205" y="107.5">RST</text>
<text x="210.9" y="105.8">GND</text>
<text x="211.7" y="107.5">NC</text>
<text x="205" y="109.1">CLK</text>
<text x="205" y="110.8">NC</text>
<text x="208.2" y="111" transform="rotate(-90 208.2 111)">9</text>
<text x="209.9" y="111" transform="rotate(-90 209.9 111)">10</text>
<text x="211.7" y="109.1">ID</text>
<text x="211.7" y="110.8">NC</text>
<text x="57.5" y="139.3">S0</text>
<text x="57.5" y="141">S1</text>
<text x="69.2" y="139.3">VDDX</text>
<text x="69.2" y="142.7">VDDA</text>
<text x="57.5" y="144.4">SS0</text>
<text x="57.5" y="146">SS1</text>
<text x="57.5" y="151.1">X1/CLK</text>
<text x="57.5" y="154.4">X2</text>
<text x="68.3" y="151.1">CLK0P</text>
<text x="68.3" y="152.8">CLK0N</text>
<text x="20.6" y="156.1">X1</text>
<text x="20.6" y="159.4">GND</text>
<text x="26.5" y="156.1">GND</text>
<text x="27.3" y="159.4">X2</text>
<text x="57.5" y="157.7">GNDX</text>
<text x="57.5" y="161.1">OE</text>
<text x="68.3" y="159.4">CLK1N</text>
<text x="68.3" y="157.7">CLK1P</text>
<text x="203.4" y="159.4">CS</text>
<text x="215.9" y="159.4">VCC</text>
<text x="57.5" y="164.5">IREF</text>
<text x="69.2" y="164.5">GNDA</text>
<text x="203.4" y="166.1">WP(D2)</text>
<text x="203.4" y="162.8">DO(D1)</text>
<text x="211.7" y="162.8">HOLD(D3)</text>
<text x="215.9" y="166.1">CLK</text>
<text x="203.4" y="169.5">VSS</text>
<text x="211.6" y="169.7" transform="rotate(-90 211.6 169.7)">EPAD</text>
<text x="213.4" y="169.5">DI(D0)</text>
</g>
<g font-size="1.2">
<text x="35.4" y="7.5">5</text>
<text x="90.1" y="7.5">4</text>
<text x="144.9" y="7.5">3</text>
<text x="199.6" y="7.5">2</text>
<text x="254.4" y="7.5">1</text>
<text x="6.8" y="33.1">D</text>
<text x="282.2" y="33.1">D</text>
<text x="6.8" y="81.2">C</text>
<text x="282.2" y="81.2">C</text>
<text x="6.8" y="129.4">B</text>
<text x="282.2" y="129.4">B</text>
<text x="6.8" y="177.5">A</text>
<text x="282.2" y="177.5">A</text>
<text x="35.4" y="201.8">5</text>
<text x="90.1" y="201.8">4</text>
<text x="144.9" y="201.8">3</text>
<text x="199.6" y="201.8">2</text>
<text x="254.4" y="201.8">1</text>
</g>
<g font-size="1.1">
<text x="234.2" y="197.3">Date:</text>
<text x="242.4" y="197.3">Thursday, November 17, 2022</text>
<text x="267.7" y="197.3">Rev:</text>
<text x="273.4" y="197.3">V2.0</text>
<text x="234" y="199.8">Designed by:</text>
<text x="242.4" y="199.8">SmartFLY</text>
<text x="249.9" y="199.8">Reviewed by:</text>
<text x="258.1" y="199.8">Default</text>
<text x="267.5" y="199.7">Sheet:</text>
<text x="273.9" y="199.7">8</text>
<text x="276.1" y="199.7">of</text>
<text x="278" y="199.7">10</text>
</g>
</svg>
